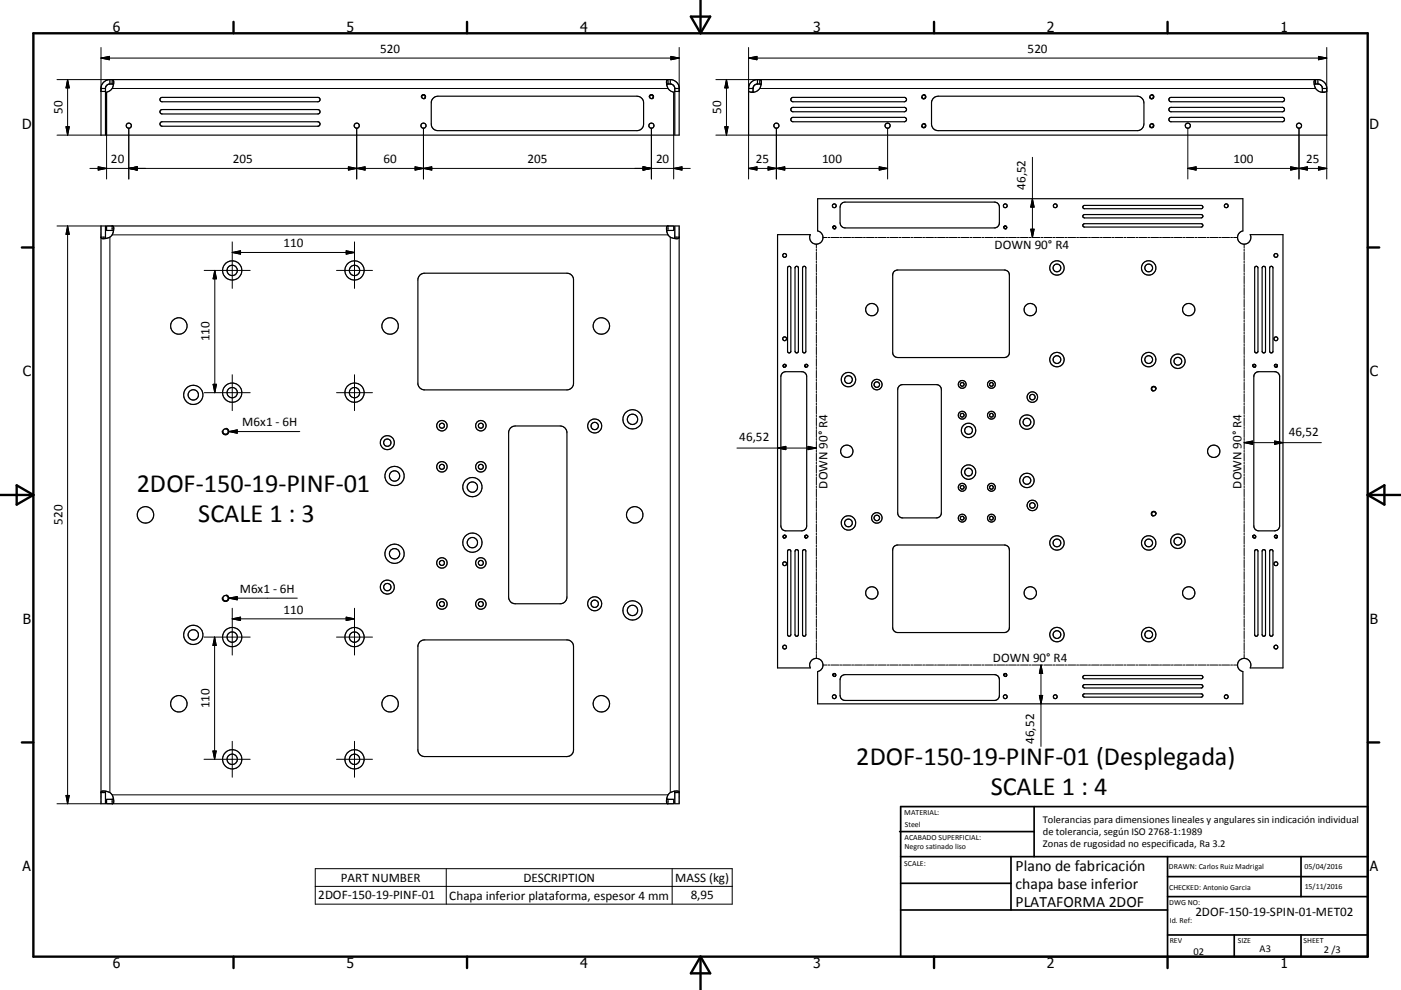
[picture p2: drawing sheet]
<svg xmlns="http://www.w3.org/2000/svg" width="420mm" height="297mm" viewBox="0 0 420 297" stroke-linecap="round" stroke-linejoin="round" font-family="sans-serif">
<g fill="none" stroke="#000" stroke-width=".36">
<path d="M30.3 27.4h1.3M30.3 26.5h1.3M32.9 23.9v1.3M33.6 23.9v1.3M33.8 23.9a2.64 2.64 0 0 1-1.8 3.7v12.9h170v-12.9a2.52 2.52 0 0 1-2.1-2.3M34 25.4l-1.5-.1-.6 .4-.3 .6v14.2h-1.3v-14.4a2.71 2.71 0 0 1 2.4-2.2h168.5a2.74 2.74 0 0 1 2.4 2.4v14.2h-1.3v-14.1l-.2-.6-.5-.4-.5-.2-1.2 .2M48.1 29.4l.5-.2h46.7a.66 .66 0 0 1 .7 .7 .66 .66 0 0 1-.7 .6h-46.7a.66 .66 0 0 1-.6-.3 .66 .66 0 0 1 .1-.8zM48.1 33.1l.5-.2h46.7a.66 .66 0 0 1 .7 .6 .66 .66 0 0 1-.7 .7h-46.7a.66 .66 0 0 1-.6-.4 .66 .66 0 0 1 .1-.7zM48.1 36.8l.5-.3h46.7a.67 .67 0 0 1 .6 .7 .67 .67 0 0 1-.6 .7h-46.7a.68 .68 0 0 1-.6-.4 .68 .68 0 0 1 .1-.7zM129.8 29.6l.5-.5 1-.2h59.7a2.03 2.03 0 0 1 2 2v6.3a1.97 1.97 0 0 1-2 2h-59.7a1.97 1.97 0 0 1-2-2v-6.3zM200.2 23.9a1.04 1.04 0 0 0-.3 1.4M200.3 23.9v1.3"/>
<path d="M201 23.9v1.3M202.3 27.4h1.3M202.3 26.5h1.3M224.4 26.5h1.4M225.2 24.7l.7-.5 1-.3h168.5l1.6 .8 .8 1.4v14.4h-173.4v-14l.2-.9zM227.1 23.9v1.3M227.8 23.9v1.3M227.9 23.9l.2 .1a2.7 2.7 0 0 1-.7 3 2.7 2.7 0 0 1-3 .4M228.2 25.4l-1.2-.2-.7 .3-.4 .5-.1 1.7-.7-.1M237.3 29.4l.5-.2h33.3a.66 .66 0 0 1 .7 .7 .66 .66 0 0 1-.7 .6h-33.3a.66 .66 0 0 1-.6-.3 .66 .66 0 0 1 .1-.8zM237.3 35.4l.5-.2h33.3a.66 .66 0 0 1 .7 .7 .66 .66 0 0 1-.7 .6h-33.3a.66 .66 0 0 1-.6-.4 .66 .66 0 0 1 .1-.7zM237.3 32.4l.5-.2h33.3a.66 .66 0 0 1 .7 .7 .66 .66 0 0 1-.7 .6h-33.3a.66 .66 0 0 1-.6-.3 .66 .66 0 0 1 .1-.8z"/>
<path d="M280 29.3l1.3-.4h59.7a2.07 2.07 0 0 1 2 2v6.3a2.02 2.02 0 0 1-2 2h-59.7a1.98 1.98 0 0 1-2-2v-6.7zM350.6 29.4l.5-.2h33.3a.66 .66 0 0 1 .7 .7 .66 .66 0 0 1-.7 .6h-33.3a.66 .66 0 0 1-.6-.3 .66 .66 0 0 1 .1-.8zM350.6 35.4l.5-.2h33.3a.66 .66 0 0 1 .7 .7 .66 .66 0 0 1-.7 .6h-33.3a.66 .66 0 0 1-.6-.4 .66 .66 0 0 1 .1-.7zM350.6 32.4l.5-.2h33.3a.66 .66 0 0 1 .7 .7 .66 .66 0 0 1-.7 .6h-33.3a.66 .66 0 0 1-.6-.3 .66 .66 0 0 1 .1-.8zM394 25.3a2.61 2.61 0 0 0 3.8 2.1M394 25.4l1.2-.2 .6 .2 .6 .8 .1 1.5 .6-.1M394.3 23.9l-.3 .4v1M394.4 23.9v1.3M395.1 23.9v1.3M396.5 26.5h1.3M30.3 71.2h1.3M31.7 71.6l-.1-3.8h-1.3v173.3h1.3l.1-3.7"/>
<path d="M33.6 69.1v-1.3l.5 .4-.1 1M34 69.3l-2-.2v-1.3h170v1.3l-2.1 .2M34 69.2a2.7 2.7 0 0 1-3.7 2.2v-.1M199.9 69.2a2.47 2.47 0 0 0 2.3 2.4M200.3 69.1l-.1-1.3a.99 .99 0 0 0-.3 1.4M202.3 71.2v-3.4h1.3v173.3h-1.3v-3.3M202.3 71.2h1.3M202.3 71.2l-.1 .4M203.6 71.3v.1a1.24 1.24 0 0 1-1.4 .2M233.1 70.4h9.8a2 2 0 0 0 1.1 2.7 2 2 0 0 0 2.7-1.3 2 2 0 0 0-1.6-2.5v-9.7h127.5v9.7a2 2 0 0 0-1.5 2.5 2 2 0 0 0 2.6 1.3 2 2 0 0 0 1.1-2.7h9.8v130h-9.8a2 2 0 0 0-1.1-2.7 2 2 0 0 0-2.6 1.3 2 2 0 0 0 1.5 2.5v9.7h-127.5v-9.7a2 2 0 0 0 1.6-2.5 2 2 0 0 0-2.7-1.3 2 2 0 0 0-1.1 2.7h-9.8zM252.3 61.1l1.1-.5h44.7a1.47 1.47 0 0 1 1.5 1.5v4.8a1.51 1.51 0 0 1-1.5 1.5h-44.7a1.57 1.57 0 0 1-1.5-1.5v-4.8zM324.7 61.9l.4-.3h35a.5 .5 0 0 1 .5 .5 .5 .5 0 0 1-.5 .5h-35l-.4-.2z"/>
<path d="M324.7 64.6l.4-.2h35a.51 .51 0 0 1 .5 .5 .51 .51 0 0 1-.5 .5h-35l-.4-.3zM324.8 67.2l35.3-.1a.51 .51 0 0 1 .5 .5 .51 .51 0 0 1-.5 .5h-35l-.4-.2zM378.6 80h.6l.2 .4v25a.51 .51 0 0 1-.5 .5 .51 .51 0 0 1-.5-.5v-25zM126 82.4l1.3-.4h42.7a1.98 1.98 0 0 1 1.9 2v31a1.97 1.97 0 0 1-1.9 2h-42.7a2.02 2.02 0 0 1-2-2v-31l.3-1zM236.2 80.1l.5-.2 .4 .5v25a.49 .49 0 0 1-.5 .5 .49 .49 0 0 1-.5-.5zM238.5 80.1a.51 .51 0 0 1 .5-.2 .51 .51 0 0 1 .4 .5v25a.51 .51 0 0 1-.5 .5 .51 .51 0 0 1-.5-.5zM240.7 80.1l.5-.2 .4 .5v25a.49 .49 0 0 1-.5 .5 .49 .49 0 0 1-.5-.5zM268.1 81.4l1-.4h32a1.48 1.48 0 0 1 1.5 1.5v23.3a1.52 1.52 0 0 1-1.5 1.5h-32a1.52 1.52 0 0 1-1.5-1.5v-23.3zM376.3 80.1l.4-.2 .4 .5v25a.49 .49 0 0 1-.4 .5 .49 .49 0 0 1-.5-.5zM380.8 80.1l.4-.2 .4 .5v25a.49 .49 0 0 1-.4 .5 .49 .49 0 0 1-.5-.5zM234.5 111.9l1.1-.4h4.8a1.48 1.48 0 0 1 1.5 1.5v44.8a1.47 1.47 0 0 1-1.5 1.5h-4.8a1.46 1.46 0 0 1-1.5-1.5v-44.8zM269.6 115.8l1-.4h10.1a1.48 1.48 0 0 1 1.5 1.5v37a1.48 1.48 0 0 1-1.5 1.5h-10.1a1.47 1.47 0 0 1-1.5-1.5v-37z"/>
<path d="M376.3 111.9l1.1-.4h4.8a1.48 1.48 0 0 1 1.5 1.5v44.8a1.47 1.47 0 0 1-1.5 1.5h-4.8a1.47 1.47 0 0 1-1.5-1.5v-44.8zM153 128.5l.5-.4 1-.3h13.5a2.03 2.03 0 0 1 2 2v49.3a2.03 2.03 0 0 1-2 2h-13.5a1.97 1.97 0 0 1-2-2v-49.3zM236.2 165.1l.6-.1 .3 .4v25a.5 .5 0 0 1-.5 .5 .5 .5 0 0 1-.5-.5zM238.5 165.1l.6-.1 .3 .4v25a.51 .51 0 0 1-.5 .5 .51 .51 0 0 1-.5-.5zM240.7 165.1l.7-.1 .2 .4v25a.5 .5 0 0 1-.5 .5 .5 .5 0 0 1-.5-.5zM268.1 163.9l1-.4h32a1.47 1.47 0 0 1 1.5 1.5v23.3a1.52 1.52 0 0 1-1.5 1.5h-32a1.52 1.52 0 0 1-1.5-1.5v-23.3zM376.3 165.1l.6-.1 .2 .4v25a.49 .49 0 0 1-.4 .5 .49 .49 0 0 1-.5-.5zM378.5 165.1l.7-.1 .2 .4v25a.51 .51 0 0 1-.5 .5 .51 .51 0 0 1-.5-.5zM380.8 165.1l.6-.1 .2 .4v25a.49 .49 0 0 1-.4 .5 .49 .49 0 0 1-.5-.5zM126 192.4l1.3-.4h42.7a1.97 1.97 0 0 1 1.9 2v31a2.01 2.01 0 0 1-1.9 2h-42.7a2.02 2.02 0 0 1-2-2v-31l.1-.7zM252.3 202.8l1.1-.4h44.7a1.46 1.46 0 0 1 1.5 1.5v4.7a1.47 1.47 0 0 1-1.5 1.5h-44.7a1.53 1.53 0 0 1-1.5-1.5v-4.7zM324.7 202.9l.4-.3h35a.5 .5 0 0 1 .5 .5 .5 .5 0 0 1-.5 .5h-35l-.4-.2z"/>
<path d="M324.8 205.5l35.3-.1a.51 .51 0 0 1 .5 .5 .51 .51 0 0 1-.5 .5h-35l-.4-.2zM324.8 208.3l35.3-.1a.5 .5 0 0 1 .5 .5 .5 .5 0 0 1-.5 .5h-35l-.4-.3zM30.3 237.7a2.38 2.38 0 0 1 3.1 .5l.6 1.5M30.3 237.8h1.3M33.6 239.8h-1.6v1.3h170v-1.3h-1.7M33.6 239.8v1.3M34 239.7l-.4 .1M34 239.7a1.14 1.14 0 0 1-.2 1.4M199.9 239.7a1.19 1.19 0 0 0 .3 1.4M199.9 239.7l.4 .1M200.3 239.8v1.3M202.2 237.4l.1 .4"/>
<path d="M202.2 237.4h-.3a2.42 2.42 0 0 0-2 2.3M202.2 237.4a1.01 1.01 0 0 1 1.4 .3M202.3 237.8h1.3"/>
<circle cx="38.6" cy="37.7" r=".77"/>
<circle cx="106.9" cy="37.7" r=".77"/>
<circle cx="127" cy="37.7" r=".77"/>
<circle cx="127" cy="29" r=".54"/>
<circle cx="195.3" cy="29" r=".55"/>
<circle cx="195.3" cy="37.7" r=".77"/>
<circle cx="232.8" cy="37.7" r=".77"/>
<circle cx="266.1" cy="37.7" r=".76"/>
<circle cx="276.9" cy="29" r=".54"/>
<circle cx="276.9" cy="37.7" r=".54"/>
<circle cx="345.3" cy="29" r=".55"/>
<circle cx="345.3" cy="37.7" r=".54"/>
<circle cx="356.1" cy="37.7" r=".77"/>
<circle cx="389.5" cy="37.7" r=".77"/>
<circle cx="235.2" cy="76.6" r=".58"/>
<circle cx="250.1" cy="61.7" r=".58"/>
<circle cx="250.1" cy="68.2" r=".4"/>
<circle cx="301.4" cy="68.3" r=".4"/>
<circle cx="301.4" cy="61.8" r=".57"/>
<circle cx="316.4" cy="61.7" r=".57"/>
<circle cx="367.6" cy="61.7" r=".57"/>
<circle cx="382.5" cy="76.6" r=".58"/>
<circle cx="53.6" cy="97.8" r="2.46"/>
<circle cx="69.6" cy="81.1" r="2.88"/>
<circle cx="69.6" cy="81.1" r="1.55"/>
<circle cx="106.3" cy="81.1" r="1.55"/>
<circle cx="106.3" cy="81.1" r="2.88"/>
<circle cx="117" cy="97.8" r="2.47"/>
<circle cx="180.3" cy="97.8" r="2.47"/>
<circle cx="261.4" cy="92.9" r="1.84"/>
<circle cx="308.9" cy="92.9" r="1.85"/>
<circle cx="316.9" cy="80.4" r="2.16"/>
<circle cx="316.9" cy="80.4" r="1.16"/>
<circle cx="344.4" cy="80.4" r="2.16"/>
<circle cx="344.4" cy="80.4" r="1.17"/>
<circle cx="356.4" cy="92.9" r="1.85"/>
<circle cx="57.9" cy="118.5" r="1.55"/>
<circle cx="58" cy="118.5" r="2.89"/>
<circle cx="69.6" cy="117.8" r="2.89"/>
<circle cx="69.6" cy="117.8" r="1.55"/>
<circle cx="106.3" cy="117.8" r="1.55"/>
<circle cx="106.3" cy="117.8" r="2.89"/>
<circle cx="235.2" cy="109.8" r=".41"/>
<circle cx="235.2" cy="101.6" r=".58"/>
<circle cx="241.7" cy="109.8" r=".41"/>
<circle cx="254.4" cy="113.9" r="1.16"/>
<circle cx="254.4" cy="113.9" r="2.17"/>
<circle cx="262.9" cy="115.4" r="1.57"/>
<circle cx="262.9" cy="115.4" r=".82"/>
<circle cx="288.5" cy="115.3" r=".56"/>
<circle cx="288.5" cy="115.3" r="1.18"/>
<circle cx="297.2" cy="115.3" r="1.18"/>
<circle cx="297.2" cy="115.3" r=".56"/>
<circle cx="309.5" cy="119.1" r="1.58"/>
<circle cx="309.5" cy="119.1" r=".83"/>
<circle cx="316.9" cy="107.9" r="2.17"/>
<circle cx="316.9" cy="107.9" r="1.16"/>
<circle cx="344.4" cy="107.9" r="2.16"/>
<circle cx="344.4" cy="107.9" r="1.17"/>
<circle cx="345.9" cy="116.6" r=".62"/>
<circle cx="353.1" cy="108.4" r="1.17"/>
<circle cx="353.1" cy="108.4" r="2.16"/>
<circle cx="376" cy="109.8" r=".4"/>
<circle cx="382.5" cy="101.6" r=".58"/>
<circle cx="382.5" cy="109.8" r=".4"/>
<circle cx="67.6" cy="129.5" r=".82"/>
<circle cx="116.1" cy="132.8" r="1.1"/>
<circle cx="116.1" cy="132.8" r="2.1"/>
<circle cx="132.5" cy="127.7" r="1.56"/>
<circle cx="132.5" cy="127.7" r=".75"/>
<circle cx="144.2" cy="127.7" r=".75"/>
<circle cx="144.2" cy="127.7" r="1.57"/>
<circle cx="178.3" cy="127.8" r="1.1"/>
<circle cx="178.3" cy="127.8" r="2.1"/>
<circle cx="189.6" cy="125.8" r="1.55"/>
<circle cx="189.6" cy="125.8" r="2.89"/>
<circle cx="253.9" cy="135.4" r="1.85"/>
<circle cx="288.5" cy="124.6" r=".56"/>
<circle cx="288.5" cy="124.6" r="1.17"/>
<circle cx="290.4" cy="129.1" r="1.17"/>
<circle cx="290.4" cy="129.1" r="2.16"/>
<circle cx="297.2" cy="124.6" r=".56"/>
<circle cx="297.2" cy="124.6" r="1.17"/>
<circle cx="307.9" cy="126.6" r="2.16"/>
<circle cx="307.9" cy="126.6" r="1.16"/>
<circle cx="363.9" cy="135.4" r="1.85"/>
<circle cx="43.6" cy="154.5" r="2.47"/>
<circle cx="118.3" cy="142.8" r="2.89"/>
<circle cx="118.3" cy="142.8" r="1.55"/>
<circle cx="132.5" cy="140.1" r="1.57"/>
<circle cx="132.5" cy="140.1" r=".75"/>
<circle cx="141.6" cy="146.1" r="1.56"/>
<circle cx="141.6" cy="146.1" r="2.88"/>
<circle cx="144.2" cy="140.1" r=".75"/>
<circle cx="144.2" cy="140.1" r="1.57"/>
<circle cx="190.3" cy="154.5" r="2.47"/>
<circle cx="254.4" cy="156.9" r="1.16"/>
<circle cx="254.4" cy="156.9" r="2.16"/>
<circle cx="262.9" cy="155.4" r=".83"/>
<circle cx="262.9" cy="155.4" r="1.57"/>
<circle cx="288.5" cy="155.5" r=".56"/>
<circle cx="288.5" cy="146.2" r=".56"/>
<circle cx="288.5" cy="146.2" r="1.18"/>
<circle cx="288.5" cy="155.5" r="1.18"/>
<circle cx="290.4" cy="141.6" r="1.17"/>
<circle cx="290.4" cy="141.6" r="2.15"/>
<circle cx="297.2" cy="146.2" r="1.17"/>
<circle cx="297.2" cy="155.5" r="1.17"/>
<circle cx="297.2" cy="155.5" r=".56"/>
<circle cx="297.2" cy="146.2" r=".56"/>
<circle cx="307.9" cy="144.1" r="1.16"/>
<circle cx="307.9" cy="144.1" r="2.16"/>
<circle cx="309.5" cy="151.6" r="1.57"/>
<circle cx="309.5" cy="151.6" r=".83"/>
<circle cx="345.9" cy="154.1" r=".62"/>
<circle cx="67.6" cy="179.5" r=".81"/>
<circle cx="116.1" cy="176.1" r="1.1"/>
<circle cx="116.1" cy="176.1" r="2.09"/>
<circle cx="118.3" cy="166.1" r="2.89"/>
<circle cx="118.3" cy="166.1" r="1.55"/>
<circle cx="132.5" cy="168.9" r="1.56"/>
<circle cx="132.5" cy="168.9" r=".75"/>
<circle cx="141.6" cy="162.8" r="1.55"/>
<circle cx="141.6" cy="162.8" r="2.89"/>
<circle cx="144.2" cy="168.9" r=".75"/>
<circle cx="144.2" cy="168.9" r="1.57"/>
<circle cx="235.2" cy="161" r=".4"/>
<circle cx="235.2" cy="169.1" r=".58"/>
<circle cx="241.7" cy="161" r=".41"/>
<circle cx="261.4" cy="177.9" r="1.85"/>
<circle cx="308.9" cy="177.9" r="1.85"/>
<circle cx="316.9" cy="162.9" r="1.16"/>
<circle cx="316.9" cy="162.9" r="2.16"/>
<circle cx="344.4" cy="162.9" r="1.17"/>
<circle cx="344.4" cy="162.9" r="2.16"/>
<circle cx="353.1" cy="162.4" r="1.17"/>
<circle cx="353.1" cy="162.4" r="2.16"/>
<circle cx="356.4" cy="177.9" r="1.85"/>
<circle cx="376" cy="161" r=".4"/>
<circle cx="382.5" cy="161" r=".4"/>
<circle cx="382.5" cy="169.1" r=".58"/>
<circle cx="57.9" cy="190.5" r="1.55"/>
<circle cx="58" cy="190.5" r="2.89"/>
<circle cx="69.6" cy="191.1" r="2.89"/>
<circle cx="69.6" cy="191.1" r="1.55"/>
<circle cx="106.3" cy="191.1" r="1.55"/>
<circle cx="106.3" cy="191.1" r="2.89"/>
<circle cx="132.5" cy="181.2" r="1.57"/>
<circle cx="132.5" cy="181.2" r=".75"/>
<circle cx="144.1" cy="181.2" r=".76"/>
<circle cx="144.2" cy="181.2" r="1.57"/>
<circle cx="178.3" cy="181.1" r="2.1"/>
<circle cx="178.3" cy="181.1" r="1.1"/>
<circle cx="189.6" cy="183.1" r="1.55"/>
<circle cx="189.6" cy="183.1" r="2.89"/>
<circle cx="235.2" cy="194.1" r=".58"/>
<circle cx="316.9" cy="190.4" r="2.17"/>
<circle cx="316.9" cy="190.4" r="1.16"/>
<circle cx="344.4" cy="190.4" r="2.16"/>
<circle cx="344.4" cy="190.4" r="1.17"/>
<circle cx="382.5" cy="194.1" r=".58"/>
<circle cx="53.6" cy="211.1" r="2.46"/>
<circle cx="117" cy="211.1" r="2.47"/>
<circle cx="180.3" cy="211.1" r="2.47"/>
<circle cx="250.1" cy="209" r=".58"/>
<circle cx="250.1" cy="202.5" r=".4"/>
<circle cx="301.4" cy="202.5" r=".41"/>
<circle cx="301.4" cy="209" r=".58"/>
<circle cx="316.4" cy="209" r=".58"/>
<circle cx="367.6" cy="209" r=".57"/>
<circle cx="69.6" cy="227.8" r="2.89"/>
<circle cx="69.6" cy="227.8" r="1.55"/>
<circle cx="106.3" cy="227.8" r="1.55"/>
<circle cx="106.3" cy="227.8" r="2.89"/>
</g>
<g fill="none" stroke="#000" stroke-width=".3">
<path d="M30.3 17.4h173.3M30.3 17.4l2.5-.5v1zM30.3 14.3v13.1M201.1 16.9l2.5 .5-2.5 .5zM203.6 14.3v13.1M224.4 17.4h173.4M224.4 17.4l2.5-.5v1zM224.4 14.3v13.1M395.3 16.9l2.5 .5-2.5 .5zM397.8 14.3v13.1M17.1 23.9h16.5M19.8 38h1l-.5 2.5z"/>
<path d="M20.3 23.9v16.6M20.3 23.9l.5 2.5h-1zM33.6 26.5h166.7M38.6 38.5v15.2M106.9 38.5v15.2M126.3 29.2a.67 .67 0 0 1 .5-.8 .67 .67 0 0 1 .8 .5 .67 .67 0 0 1-.5 .8M127 38.5v15.2M194.6 29.2a.68 .68 0 0 1 .6-.8 .68 .68 0 0 1 .8 .5 .68 .68 0 0 1-.6 .8M195.3 38.5v15.2M214.6 23.9h13.2M217.3 38h1l-.5 2.5zM217.8 23.9l.5 2.5h-1z"/>
<path d="M217.8 23.9v16.6M227.8 26.5h166.6M232.8 38.5v15.2M266.1 38.5v15.2M276.8 28.4a.67 .67 0 0 1 .8 .5 .67 .67 0 0 1-.5 .8 .67 .67 0 0 1-.8-.5M276.8 37a.67 .67 0 0 1 .8 .6 .67 .67 0 0 1-.5 .8 .67 .67 0 0 1-.8-.6M345.2 28.4a.66 .66 0 0 1 .7 .5 .66 .66 0 0 1-.5 .8 .66 .66 0 0 1-.8-.5M345.2 37a.66 .66 0 0 1 .7 .6 .66 .66 0 0 1-.5 .7 .66 .66 0 0 1-.8-.5M356.1 38.5v15.2M389.4 38.5v15.2M17.1 40.5h13.2M27 50.5h180"/>
<path d="M29.4 50l2.6 .5-2.6 .5zM32 40.5v13.2M38.6 50.5l2.5-.5v1zM104.5 50l2.4 .5-2.4 .5zM106.9 50.5l2.6-.5v1zM124.4 50l2.6 .5-2.6 .5zM127 50.5l2.5-.5v1zM192.8 50l2.5 .5-2.5 .5zM202 50.5l2.5-.5v1zM202 40.5v13.2M214.6 40.5h9.8v13.2M224.4 50.5h41.7"/>
<path d="M224.4 50.5l2.5-.5v1zM230.3 50l2.5 .5-2.5 .5zM232.8 50.5l2.5-.5v1zM263.6 50l2.5 .5-2.5 .5zM309.5 47.2v24.1M309.5 59.6l.5 2.5h-1zM356.1 50.5h41.7M356.1 50.5l2.5-.5v1zM387 50l2.4 .5-2.4 .5zM389.4 50.5l2.6-.5v1zM395.3 50l2.5 .5-2.5 .5zM397.8 40.5v13.2"/>
<path d="M17.1 67.8h13.2M20.3 67.8v173.3M20.3 67.8l.5 2.5h-1zM32.9 71.2v166.6M33.6 70.5h166.7M69.6 72.6v13.9M69.6 75.7h36.7M69.6 75.7l2.5-.5v1.1zM103.8 75.2l2.5 .5-2.5 .6zM106.3 72.6v13.9M201 71.2v166.6M244.8 73.3v1.1"/>
<path d="M244.8 74.7v.6M244.8 75.6v2.4M244.8 78.3v.6M244.8 79.2v2.3M246.7 71.3h1.2M248.2 71.3h.6M249.1 71.3h2.4M249.6 68.3a.5 .5 0 0 1 .4-.5 .5 .5 0 0 1 .6 .4 .5 .5 0 0 1-.4 .5M251.8 71.3h.6M252.7 71.3h2.3M255.3 71.3h.6M256.2 71.3h2.4"/>
<path d="M258.9 71.3h.6M259.8 71.3h2.3M262.4 71.3h.6M263.3 71.3h2.4M266 71.3h.6M266.9 71.3h2.3M269.5 71.3h.6M270.4 71.3h2.4M273.1 71.3h.6M274 71.3h2.3M276.6 71.3h.6M277.5 71.3h2.4"/>
<path d="M280.2 71.3h.6M281.1 71.3h2.3M283.7 71.3h.6M284.6 71.3h2.4M287.3 71.3h.6M288.2 71.3h2.3M290.8 71.3h.6M291.7 71.3h2.4M294.4 71.3h.6M295.3 71.3h2.3M297.9 71.3h.6M298.8 71.3h2.4"/>
<path d="M300.9 68.3a.5 .5 0 0 1 .4-.5 .5 .5 0 0 1 .6 .4 .5 .5 0 0 1-.4 .5M301.5 71.3h.6M302.4 71.3h2.3M305 71.3h.6M305.9 71.3h2.4M308.6 71.3h.6M309 68.8h1l-.5 2.5zM309.5 71.3h2.3M312.1 71.3h.6M313 71.3h2.4M315.7 71.3h.6M316.6 71.3h2.3"/>
<path d="M319.2 71.3h.6M320.1 71.3h2.4M322.8 71.3h.6M323.7 71.3h2.3M326.3 71.3h.6M327.2 71.3h2.4M329.9 71.3h.6M330.8 71.3h2.4M333.4 71.3h.6M334.3 71.3h2.4M337 71.3h.6M337.9 71.3h2.3"/>
<path d="M340.5 71.3h.6M341.4 71.3h2.4M344.1 71.3h.6M345 71.3h2.4M347.6 71.3h.6M348.5 71.3h2.4M351.2 71.3h.6M352.1 71.3h2.3M354.7 71.3h.6M355.6 71.3h2.4M358.3 71.3h.6M359.2 71.3h2.4"/>
<path d="M361.9 71.3h.5M362.7 71.3h2.4M365.4 71.3h.6M366.3 71.3h2.3M368.9 71.3h.6M369.8 71.3h1.2M373 73.3v1.1M373 74.7v.6M373 75.6v2.4M373 78.3v.6M373 79.2v2.3M61.2 81.1h13.8"/>
<path d="M64.4 81.1v36.7M64.4 81.1l.5 2.5h-1zM100.9 81.1h10.8M244.8 81.8v.6M244.8 82.7v2.4M244.8 85.4v.6M244.8 86.3v2.4M244.8 88.9v.6M244.8 89.8v2.4M244.8 92.5v.6M244.8 93.4v2.3M244.8 96v.6"/>
<path d="M244.8 96.9v2.4M244.8 99.6v.6M373 81.8v.6M373 82.7v2.4M373 85.4v.6M373 86.3v2.4M373 88.9v.6M373 89.8v2.4M373 92.5v.6M373 93.4v2.3M373 96v.6M373 96.9v2.4"/>
<path d="M373 99.6v.6M61.2 117.8h13.8M63.9 115.3h1l-.5 2.5zM69.6 112.4v10.8M100.9 117.8h10.8M106.3 112.4v10.8M235.7 109.8a.5 .5 0 0 0-.4-.5 .5 .5 0 0 0-.5 .4 .5 .5 0 0 0 .4 .5M242.2 109.8a.5 .5 0 0 0-.4-.5 .5 .5 0 0 0-.5 .4 .5 .5 0 0 0 .4 .5M244.8 100.5v2.3M244.8 103.1v.6M244.8 104v2.4M244.8 106.7v.6"/>
<path d="M244.8 107.6v2.3M244.8 110.2v.6M244.8 111.1v2.4M244.8 113.8v.6M244.8 114.7v2.3M244.8 117.3v.6M244.8 118.2v2.4M346.6 116.8a.75 .75 0 0 0-.6-.9 .75 .75 0 0 0-.9 .6 .75 .75 0 0 0 .7 .9M373 100.5v2.3M373 103.1v.6M373 104v2.4M373 106.7v.6"/>
<path d="M373 107.6v2.3M373 110.2v.6M373 111.1v2.4M373 113.8v.6M373 114.7v2.3M373 117.3v.6M373 118.2v2.4M375.5 109.8a.5 .5 0 0 1 .4-.5 .5 .5 0 0 1 .6 .4 .5 .5 0 0 1-.4 .5M382 109.8a.5 .5 0 0 1 .4-.5 .5 .5 0 0 1 .6 .4 .5 .5 0 0 1-.4 .5M67.8 128.5a1 1 0 0 1 .8 1.1 1 1 0 0 1-1.2 .8 1 1 0 0 1-.8-1.1M68.6 129.5h21.3M68.6 129.5l2.5-.5v1z"/>
<path d="M220.9 134.4h23.9M233.1 134.4l2.5-.5v1zM242.2 133.9l2.6 .5-2.6 .5zM244.8 120.9v.6M244.8 121.8v2.3M244.8 124.4v.6M244.8 125.3v2.4M244.8 128v.6M244.8 128.9v2.3M244.8 131.5v.6M244.8 132.4v2.4M244.8 135.1v.6"/>
<path d="M244.8 136v2.3M244.8 138.6v.6M244.8 139.5v2.4M373 132.8l2.5-.5v1zM373 120.9v.6M373 121.8v2.3M373 124.4v.6M373 125.3v2.4M373 128v.6M373 128.9v2.3M373 131.5v.6M373 132.4v2.4"/>
<path d="M373 135.1v.6M373 136v2.3M373 138.6v.6M373 139.5v2.4M373 132.8h23.2M382.2 132.3l2.4 .5-2.4 .5zM244.8 142.2v.6M244.8 143.1v2.3M244.8 145.8v.5M244.8 146.6v2.4M244.8 149.3v.6M244.8 150.2v2.3"/>
<path d="M244.8 152.8v.6M244.8 153.7v2.4M244.8 156.4v.6M244.8 157.3v2.3M244.8 160v.5M346.6 154.3a.74 .74 0 0 0-.6-.9 .74 .74 0 0 0-.9 .6 .74 .74 0 0 0 .7 .9M373 142.2v.6M373 143.1v2.3M373 145.8v.5M373 146.6v2.4M373 149.3v.6M373 150.2v2.3"/>
<path d="M373 152.8v.6M373 153.7v2.4M373 156.4v.6M373 157.3v2.3M373 160v.5M67.8 178.5a1 1 0 0 1 .8 1.2 1 1 0 0 1-1.2 .8 1 1 0 0 1-.8-1.2M68.6 179.5l2.5-.5v1zM68.6 179.5h20.5M235.7 161.1a.5 .5 0 0 0-.4-.6 .5 .5 0 0 0-.5 .4 .5 .5 0 0 0 .4 .6M242.2 161.1a.5 .5 0 0 0-.4-.6 .5 .5 0 0 0-.5 .4 .5 .5 0 0 0 .4 .6M244.8 160.8v2.4M244.8 163.5v.6"/>
<path d="M244.8 164.4v2.4M244.8 167v.6M244.8 167.9v2.4M244.8 170.6v.6M244.8 171.5v2.3M244.8 174.1v.6M244.8 175v2.4M244.8 177.7v.6M244.8 178.6v2.4M373 160.8v2.4M373 163.5v.6M373 164.4v2.4"/>
<path d="M373 167v.6M373 167.9v2.4M373 170.6v.6M373 171.5v2.3M373 174.1v.6M373 175v2.4M373 177.7v.6M373 178.6v2.4M375.5 161.1a.5 .5 0 0 1 .4-.6 .5 .5 0 0 1 .6 .4 .5 .5 0 0 1-.4 .6M382 161.1a.5 .5 0 0 1 .4-.6 .5 .5 0 0 1 .6 .4 .5 .5 0 0 1-.4 .6M61.2 191.1h13.8M64.3 191.1v36.7"/>
<path d="M64.3 191.1l.5 2.5h-1zM69.6 182.5v14M69.6 185.7l2.5-.5v1zM69.6 185.7h36.7M100.9 191.1h10.8M103.8 185.2l2.5 .5-2.5 .5zM106.3 182.5v14M244.8 181.2v.6M244.8 182.1v2.4M244.8 184.8v.6M244.8 185.7v2.3M244.8 188.3v.6"/>
<path d="M244.8 189.2v2.4M244.8 191.9v.6M244.8 192.8v2.4M244.8 195.4v.6M244.8 196.3v1.2M246.7 199.5h1.2M248.2 199.5h.6M249.1 199.5h2.4M251.8 199.5h.6M252.7 199.5h2.3M255.3 199.5h.6M256.2 199.5h2.4"/>
<path d="M258.9 199.5h.6M259.8 199.5h2.3M262.4 199.5h.6M263.3 199.5h2.4M266 199.5h.6M266.9 199.5h2.3M269.5 199.5h.6M270.4 199.5h2.4M273.1 199.5h.6M274 199.5h2.3M276.6 199.5h.6M277.5 199.5h2.4"/>
<path d="M280.2 199.5h.6M281.1 199.5h2.3M283.7 199.5h.6M284.6 199.5h2.4M287.3 199.5h.6M288.2 199.5h2.3M290.8 199.5h.6M291.7 199.5h2.4M294.4 199.5h.6M295.3 199.5h2.3M297.9 199.5h.6M298.8 199.5h2.4"/>
<path d="M301.5 199.5h.6M302.4 199.5h2.3M305 199.5h.6M305.9 199.5h2.4M308.6 199.5h.6M309.5 199.5h2.3M312.1 199.5v24.4M312.1 199.5l.5 2.5h-1zM312.1 199.5h.6M313 199.5h2.4M315.7 199.5h.6M316.6 199.5h2.3"/>
<path d="M319.2 199.5h.6M320.1 199.5h2.4M322.8 199.5h.6M323.7 199.5h2.3M326.3 199.5h.6M327.2 199.5h2.4M329.9 199.5h.6M330.8 199.5h2.4M333.4 199.5h.6M334.3 199.5h2.4M337 199.5h.6M337.9 199.5h2.3"/>
<path d="M340.5 199.5h.6M341.4 199.5h2.4M344.1 199.5h.6M345 199.5h2.4M347.6 199.5h.6M348.5 199.5h2.4M351.2 199.5h.6M352.1 199.5h2.3M354.7 199.5h.6M355.6 199.5h2.4M358.3 199.5h.6M359.2 199.5h2.4"/>
<path d="M361.9 199.5h.5M362.7 199.5h2.4M365.4 199.5h.6M366.3 199.5h2.3M368.9 199.5h.6M369.8 199.5h1.2M373 181.2v.6M373 182.1v2.4M373 184.8v.6M373 185.7v2.3M373 188.3v.6M373 189.2v2.4"/>
<path d="M373 191.9v.6M373 192.8v2.4M373 195.4v.6M373 196.3v1.2M249.6 202.6a.5 .5 0 0 1 .4-.6 .5 .5 0 0 1 .6 .4 .5 .5 0 0 1-.4 .6M300.9 202.6a.5 .5 0 0 1 .4-.6 .5 .5 0 0 1 .6 .4 .5 .5 0 0 1-.4 .6M311.6 208.6h1l-.5 2.6zM19.8 238.6h1l-.5 2.5zM33.6 238.5h166.7M61.2 227.8h13.8M63.8 225.3h1l-.5 2.5zM69.6 222.4v10.8"/>
<path d="M100.9 227.8h10.8M106.3 222.4v10.8M17.1 241.1h13.2M94.5 260.6h125v10.7h-125zM94.5 265.9h125M133.8 260.6v10.7M201.5 260.6v10.7"/>
</g>
<g fill="none" stroke="#000" stroke-width=".71">
<path d="M10 10h400v277h-400zM70 6.6v3.4M140 6.6v3.4M207.1 5h5.8l-2.9 5zM210 0v10M280 6.6v3.4M350 6.6v3.4M6.6 74.2h3.4M410 74.2h3.5M0 148.5h10M5 145.6l5 2.9-5 2.9zM410 148.5h10.1"/>
<path d="M410 148.5l5.1-2.9v5.8zM6.6 222.7h3.4M410 222.7h3.5M70 287v3.4M140 287v3.4M210 287v10M210 287l2.9 5h-5.8zM280 287v3.4M350 287v3.4"/>
</g>
<g fill="none" stroke="#000" stroke-width=".51">
<path d="M269.7 249.5h40.3M270 242h140v45h-140zM270 257h140M303.1 257v16M310 242v15M350 257v30M390.1 257v12M270 265h33.1M270 273h80M350 269h60M350 263h60M350 280.5h60"/>
<path d="M370 280.5v6.5M390.1 280.5v6.5"/>
</g>
<g fill="#000" stroke="#000" stroke-width=".3">
<path d="M30.3 17.4l2.5-.5v1zM201.1 16.9l2.5 .5-2.5 .5zM224.4 17.4l2.5-.5v1zM395.3 16.9l2.5 .5-2.5 .5zM19.8 38h1l-.5 2.5zM20.3 23.9l.5 2.5h-1zM217.3 38h1l-.5 2.5zM217.8 23.9l.5 2.5h-1zM29.4 50l2.6 .5-2.6 .5zM38.6 50.5l2.5-.5v1zM104.5 50l2.4 .5-2.4 .5zM106.9 50.5l2.6-.5v1z"/>
<path d="M124.4 50l2.6 .5-2.6 .5zM127 50.5l2.5-.5v1zM192.8 50l2.5 .5-2.5 .5zM202 50.5l2.5-.5v1zM224.4 50.5l2.5-.5v1zM230.3 50l2.5 .5-2.5 .5zM232.8 50.5l2.5-.5v1zM263.6 50l2.5 .5-2.5 .5zM356.1 50.5l2.5-.5v1zM387 50l2.4 .5-2.4 .5zM389.4 50.5l2.6-.5v1zM395.3 50l2.5 .5-2.5 .5z"/>
<path d="M20.3 67.8l.5 2.5h-1zM69.6 75.7l2.5-.5v1.1zM103.8 75.2l2.5 .5-2.5 .6zM309 68.8h1l-.5 2.5zM309.5 59.6l.5 2.5h-1zM64.4 81.1l.5 2.5h-1zM63.9 115.3h1l-.5 2.5zM68.6 129.5l2.5-.5v1zM233.1 134.4l2.5-.5v1zM242.2 133.9l2.6 .5-2.6 .5zM373 132.8l2.5-.5v1zM382.2 132.3l2.4 .5-2.4 .5z"/>
<path d="M68.6 179.5l2.5-.5v1zM64.3 191.1l.5 2.5h-1zM69.6 185.7l2.5-.5v1zM103.8 185.2l2.5 .5-2.5 .5zM311.6 208.6h1l-.5 2.6zM312.1 199.5l.5 2.5h-1zM19.8 238.6h1l-.5 2.5zM63.8 225.3h1l-.5 2.5z"/>
</g>
<g font-size="7.9">
<text x="41" y="147.7">2DOF-150-19-PINF-01</text>
<text x="59.4" y="156.7">SCALE 1 : 3</text>
<text x="256.7" y="229.5">2DOF-150-19-PINF-01 (Desplegada)</text>
<text x="297" y="238.5">SCALE 1 : 4</text>
</g>
<g font-size="4.7">
<text x="304.5" y="261.2">Plano de fabricación</text>
<text x="304.5" y="266.6">chapa base inferior</text>
<text x="304.5" y="272">PLATAFORMA 2DOF</text>
</g>
<g font-size="4.2">
<text x="33.9" y="9.6">6</text>
<text x="103.9" y="9.6">5</text>
<text x="173.9" y="9.6">4</text>
<text x="243.8" y="9.6">3</text>
<text x="313.9" y="9.6">2</text>
<text x="383.9" y="9.6">1</text>
<text x="6.7" y="38.7">D</text>
<text x="410.5" y="38.7">D</text>
<text x="6.9" y="112.9">C</text>
<text x="410.7" y="112.9">C</text>
<text x="6.9" y="187.1">B</text>
<text x="410.7" y="187.1">B</text>
<text x="6.8" y="261.4">A</text>
<text x="410.7" y="261.4">A</text>
<text x="33.9" y="290.4">6</text>
<text x="103.9" y="290.4">5</text>
<text x="173.9" y="290.4">4</text>
<text x="243.8" y="290.4">3</text>
<text x="313.9" y="290.4">2</text>
<text x="383.9" y="290.4">1</text>
</g>
<g font-size="3.9">
<text x="114" y="15.9">520</text>
<text x="308.1" y="15.9">520</text>
<text x="18.7" y="34.2" transform="rotate(-90 18.7 34.2)">50</text>
<text x="216.2" y="34.2" transform="rotate(-90 216.2 34.2)">50</text>
<text x="33.3" y="48.9">20</text>
<text x="69.8" y="48.9">205</text>
<text x="115" y="48.9">60</text>
<text x="158.2" y="48.9">205</text>
<text x="196.7" y="48.9">20</text>
<text x="226.6" y="48.9">25</text>
<text x="246.5" y="48.9">100</text>
<text x="369.8" y="48.9">100</text>
<text x="391.6" y="48.9">25</text>
<text x="307.4" y="57" transform="rotate(-90 307.4 57)">46,52</text>
<text x="85" y="74.2">110</text>
<text x="298.2" y="74.7">DOWN 90° R4</text>
<text x="62.8" y="102.4" transform="rotate(-90 62.8 102.4)">110</text>
<text x="72.6" y="127.9">M6x1 - 6H</text>
<text x="386.4" y="130.7">46,52</text>
<text x="221.7" y="132.3">46,52</text>
<text x="248.1" y="146.6" transform="rotate(-90 248.1 146.6)">DOWN 90° R4</text>
<text x="372.2" y="146.6" transform="rotate(-90 372.2 146.6)">DOWN 90° R4</text>
<text x="18.7" y="157.5" transform="rotate(-90 18.7 157.5)">520</text>
<text x="71.9" y="177.9">M6x1 - 6H</text>
<text x="85" y="184.1">110</text>
<text x="297.7" y="198.7">DOWN 90° R4</text>
<text x="62.8" y="212.4" transform="rotate(-90 62.8 212.4)">110</text>
<text x="310" y="223.2" transform="rotate(-90 310 223.2)">46,52</text>
<text x="95.4" y="269.8">2DOF-150-19-PINF-01</text>
<text x="102.2" y="264.5">PART NUMBER</text>
<text x="134.7" y="269.9">Chapa inferior plataforma, espesor 4 mm</text>
<text x="157" y="264.5">DESCRIPTION</text>
<text x="202.4" y="264.7">MASS (kg)</text>
<text x="207.1" y="269.8">8,95</text>
<text x="358.4" y="274.9">2DOF-150-19-SPIN-01-MET02</text>
</g>
<g font-size="3.1">
<text x="312.7" y="246.8">Tolerancias para dimensiones lineales y angulares sin indicación individual</text>
<text x="312.7" y="250.4">de tolerancia, según ISO 2768-1:1989</text>
<text x="312.7" y="254">Zonas de rugosidad no especificada, Ra 3.2</text>
<text x="357.8" y="286.5">02</text>
<text x="377.6" y="285.6">A3</text>
<text x="396.9" y="285.9">2 /3</text>
</g>
<g font-size="2.4">
<text x="271.1" y="244.4">MATERIAL:</text>
<text x="271.2" y="252">ACABADO SUPERFICIAL:</text>
<text x="271.3" y="248">Steel</text>
<text x="271.2" y="254.7">Negro satinado liso</text>
<text x="271.1" y="259.7">SCALE:</text>
<text x="350.4" y="260.8">DRAWN: Carlos Ruiz Madrigal</text>
<text x="391.1" y="260.6">05/04/2016</text>
<text x="350.5" y="267">CHECKED: Antonio Garcia</text>
<text x="391.2" y="266.7">15/11/2016</text>
<text x="350.5" y="271.4">DWG NO:</text>
<text x="350.7" y="276.9">Id. Ref:</text>
<text x="350.7" y="282.8">REV</text>
<text x="371.1" y="282.9">SIZE</text>
<text x="390.8" y="283">SHEET</text>
</g>
</svg>
